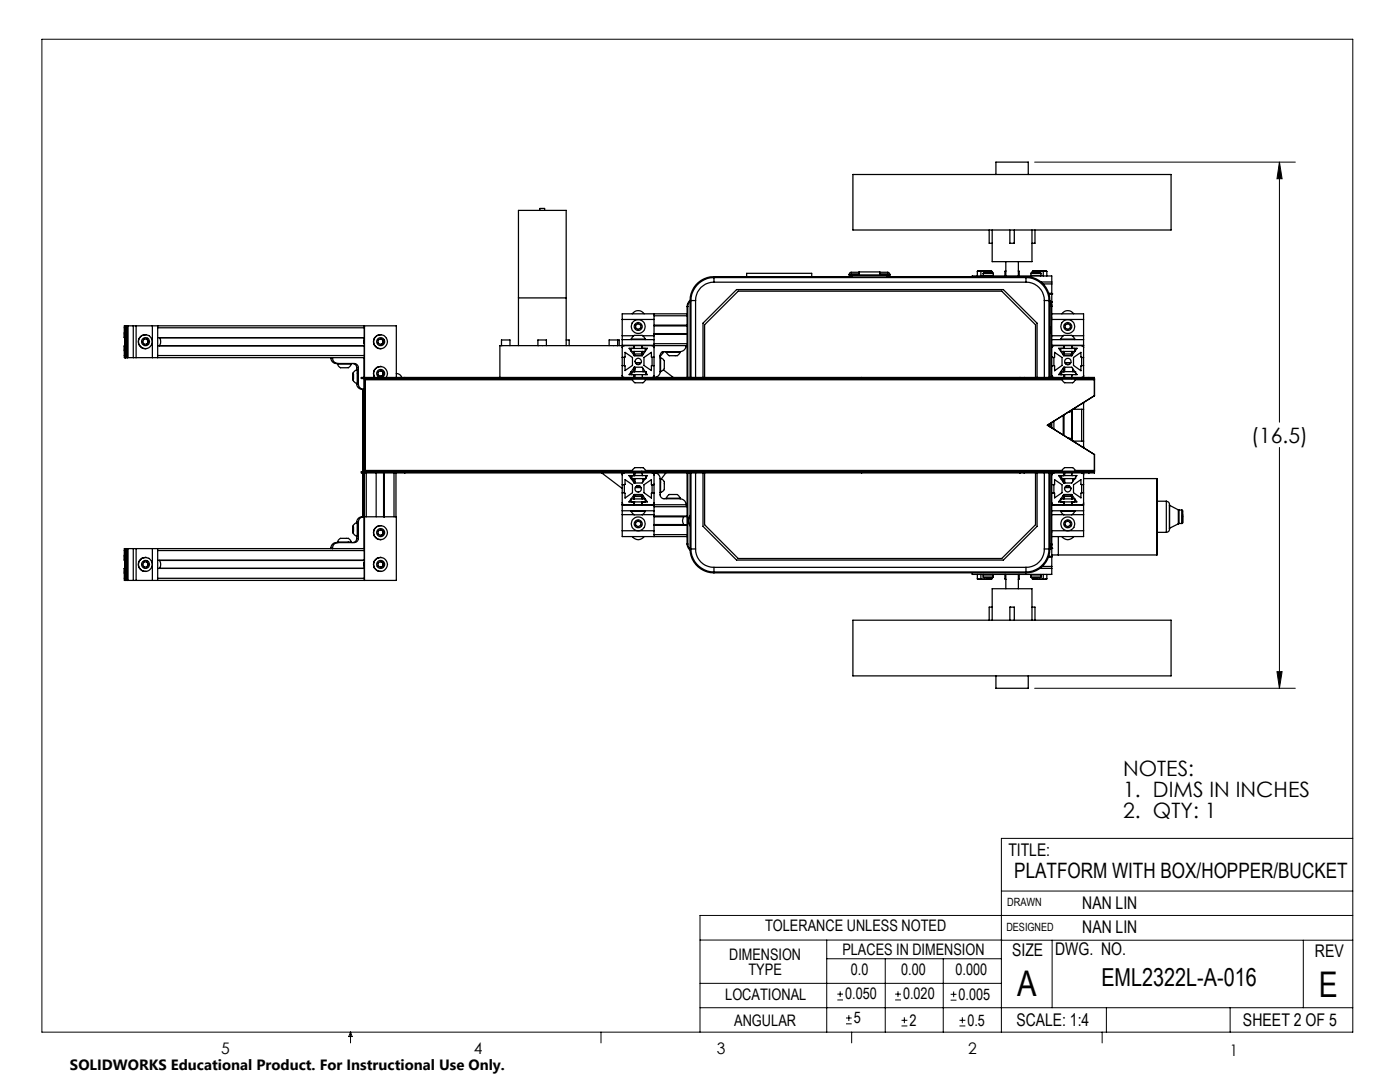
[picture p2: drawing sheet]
<svg xmlns="http://www.w3.org/2000/svg" width="279mm" height="216mm" viewBox="0 0 279 216" stroke-linecap="round" stroke-linejoin="round" font-family="sans-serif">
<g fill="none" stroke="#000" stroke-width=".2">
<path d="M8.4 7.8h261.6v198.2h-261.6zM206.5 32.3h52M255.3 32.3l.6 3.4h-1.1zM255.3 32.3v51.9M255.3 89.3v48M206.5 137.3h52M254.8 134h1.1l-.6 3.3zM199.8 177.8h70.2M270 167.3h-70.2v38.7M139.7 187.6h60.2M139.7 196.2h60.1M165 187.6v18.4"/>
<path d="M165 191.3h34.8M167.1 199.5h1.1M167.1 198.4h1.1M167.7 197.8v1.1M176.7 191.3v14.7M178.6 199.5h1.2M178.6 198.4h1.2M179.2 197.8v1.1M188.2 191.3v14.7M189.7 199.6h1.2M189.7 198.4h1.2M190.3 197.8v1.2"/>
<path d="M199.8 187.6h70.2M210 187.6v13.5M260.1 187.6v13.5M270 182.7h-130.3v23.3M70 206v2.1M70 206l.3 .8h-.7zM119.9 206v2.1M139.7 201.1h130.3M168.8 204.3h1.2M168.8 203.1h1.2M169.4 202.6v1.1M170 206v2.1"/>
<path d="M179.9 204.7h1.2M179.9 203.6h1.2M180.5 203v1.2M191.5 204.7h1.2M191.5 203.6h1.2M192.1 203v1.2M220 206v2.1M220.8 201.1v4.9M245.5 201.1v4.9"/>
</g>
<path d="M255.3 32.3l.6 3.4h-1.1zM254.8 134h1.1l-.6 3.3z" fill="#000"/>
<g fill="none" stroke="#000" stroke-width=".25">
<path d="M170.2 34.8h63.5v11.1h-63.5zM198.8 34.8v-2.5h6.4v2.5M103.5 59.4h9.5M107.7 42v-.4h1v.4M137.7 59.9l-.4 .7-.2 .6M137.7 60h1.1M137.7 60v15.3M138.8 60v15.3M142.5 56.3a3.6 3.6 0 0 0-3.7 3.7M142.5 55.2a4.7 4.7 0 0 0-4.8 4.8M142.5 55.2v1.1M142.5 56.3h62.3"/>
<path d="M142.5 55.2h27.2M149 55.2v-.7h13v.7M169.5 54.8l1.9 .1M169.7 55h.3M169.7 54.9v.4h.3M169.7 54.9h.1M169.9 54.6l-.1 .3M169.9 54.6h1.5M169.9 54.6v.3M170 55.3h7M170 55v.3M170 55h7"/>
<path d="M171.4 54.9v-.6h4.2v.6M171.4 54.3l-1.7 .1-.2 .3v.5M175.6 54.3h1.6l.4 .4v.5M175.6 54.6h1.5M177 55h.4M177 55v.3M177.1 54.6l.2 .3M177.1 54.6v.3M177.4 54.9v.4h-.4M177.4 54.9h.1M177.4 55.2h27.4M177.6 54.8l-6.2 .1"/>
<path d="M194 55.2v-.1h15.9v1.2M195.1 54.2v.9M195.4 54l.4 .2M195.4 54h1.1M195.4 54l-.3 .2M195.8 54.2v.9M196.2 55h2M196.2 54.5h2M196.2 54.5l.1-.1h1.8l.1 .1M196.2 54.5v.5M196.2 55l.1 .1M196.5 54l.7 .2"/>
<path d="M196.5 54h1.1M196.5 54l-.7 .2M197.2 54.2v.2M197.4 45.9v2.6h.6M197.6 54l-.4 .2M197.6 54l.3 .2M197.9 54.2v.2M198 45.9v6.3h8v-6.3M198.2 54.5v.5M198.2 55l-.1 .1M200.6 54.2v.9M200.7 54.1l-.1 .1"/>
<path d="M200.7 54l-.1 .2M200.7 52.2v2.9M201.5 45.9v2.6h.9v-2.6M203.2 54l.2 .2M203.2 52.2v2.9M203.2 54.1l.2 .1M203.4 54.2v.9M204.8 56.3a3.6 3.6 0 0 1 3.6 3.7M204.8 55.2a4.7 4.7 0 0 1 4.7 4.8M204.8 55.2v1.1M205.7 55h2.1M205.7 54.5h2.1"/>
<path d="M205.7 54.5l.1-.1h1.8l.2 .1M205.7 55l.1 .1M205.7 54.5v.5M206 54.2v.2M206.4 54l.4 .2M206.4 54h1.1M206.4 54l-.4 .2M206.6 45.9v2.6h-.6M206.8 54.2v.2M207.5 54l.7 .2M207.5 54h1.1M207.5 54l-.7 .2"/>
<path d="M207.8 55l-.2 .1M207.8 54.5v.5M207.8 56.3h2.1M208.2 54.2v.9M208.2 56.7h1.7M208.4 60h1.1M208.4 60v15.3M208.6 54l.3 .2M208.6 54l-.4 .2M208.9 54.2v.9M209.3 58.5h.6M209.3 58.6h.6"/>
<path d="M209.5 60v15.3M209.9 58.5v.1M209.9 56.3v.4M209.9 58.6h.1M209.9 56.7v1.8M209.9 58.6v1.7M24.8 67.3v.1M24.8 69v.1M24.8 67.3v-.9l.1 1M24.8 67.3h.1M24.8 69.1h.1M24.9 65.5h.1v1.5z"/>
<path d="M24.9 65v.1M24.9 70.8v.1M24.9 69h-.1v2.3l.7 .1M24.9 67.4l-.1 2.6v-.9M24.9 65.5h.1M24.9 67.6l.1 1.2zM24.9 65.1v.4M24.9 70.9v.5M24.9 69.3l.1 1.5h-.1zM24.9 70.9h.1M24.9 65.1h.1M25 65.5h.1"/>
<path d="M25 65v.1M25 67.4l.1-1v1M25 69l.1 1 .1-1M25 70.8v.1M25 65.1v.4M25 67.4v1.6M25 70.9v.5M25 67.4h.2M25 69h.2M25.1 65l.1 .4M25.2 70.9l-.1 .5M25.2 65v6.4"/>
<path d="M25.3 67.4v1.6zM25.5 65v6.4M25.5 65h-.7v2.4h.1M25.5 65h1.1M25.5 71.4h1.1M26.6 65h.6M26.6 71.4h.6M26.6 65v6.4M27.2 71.4h3.2M27.2 65h3.2M27.2 65v6.4M29 69.6h.1"/>
<path d="M29 66.8h.1M29 66.8a1.39 1.39 0 0 0-1.4 1.4 1.39 1.39 0 0 0 1.4 1.4M29.3 67.7h-.5l-.3 .5 .3 .5h.5M29.3 67.7l.3 .5M29.6 68.2h.1M29.6 68.2l-.3 .5M30.4 65h1.1M30.4 71.4h1.1M30.4 65v6.4M31.5 65v6.4M31.5 71.4h41.2M31.5 67.4h41.2"/>
<path d="M31.5 65h47.6v10.3M31.5 69h41.2M31.5 70.9h41.2M31.5 65.4h41.2M31.8 67.4l.1 .1a1.48 1.48 0 0 1-.1 1.5M31.8 69h40.9M66 71.4a1.14 1.14 0 0 0 1.2 1.1h3.5a.85 .85 0 0 1 .8 .8M66 71.4h.4M66 71.4h.1M66.4 71.4a1.09 1.09 0 0 0 1.1 1.1M66.4 71.4h.1M67.3 72.6l.2 .4a.94 .94 0 0 0 1.1 .4 1.03 1.03 0 0 0 1.3-.3l.2-.5"/>
<path d="M67.3 72.6h2.8M67.3 72.5v.1M70.1 72.5v.1M70.4 72.5a.85 .85 0 0 1 .8 .8M70.5 74.9h.1M70.5 74.9v-.3v1.1v-.2M70.5 75.5h.1M70.5 74.4v1.6zM71.2 76.6a1.28 1.28 0 0 0 1.7 1.1M71.2 76.6h.3M71.2 73.3v.5M71.2 76.5v.1"/>
<path d="M71.2 73.3h.3M71.2 73.8l.1 2.7-.8-.5M71.2 73.8l-.7 .6M71.2 73.8a2.3 2.3 0 0 1 .2 1.7l-.1 1.1M71.5 76.6a1.14 1.14 0 0 0 1.1 1.1M71.5 73.3v3.3M72.4 77.7v16.4M72.5 77.7v16.4M72.6 77.7v16.4M72.7 67.9v.6M72.7 67.8v.8M72.7 65v10.3"/>
<path d="M72.7 75.5v18.6M72.7 75.5v2.2M72.9 75.5v.3M72.9 75.8h53.3M72.9 75.8v18.1M75.9 75.3a.8 .8 0 0 1-.6-1.2 .8 .8 0 0 1 1.3 0 .8 .8 0 0 1-.5 1.2M75.9 73.1h.1M75.9 69.6h.1M75.9 66.8h.1M75.9 73.1a1.42 1.42 0 0 1 1.2 2.2M75.9 73.1a1.39 1.39 0 0 0-1.1 2.2M75.9 66.8a1.39 1.39 0 0 0-1.4 1.4 1.39 1.39 0 0 0 1.4 1.4"/>
<path d="M76 74l.4 .2M76 67.6l.4 .3M76.4 74.2h.1M76.4 74.8l-.4 .3M76.4 74.8h.1M76.4 67.9l.1 .6M76.4 74.2v.6M76.4 67.9h.1M76.5 74.2l-.5-.3-.5 .3v.6l.5 .3 .5-.3M76.5 67.9v.6M76.5 74.2v.6M76.5 67.9l-.5-.3-.5 .3v.6l.5 .3"/>
<path d="M76.5 68.5l-.5 .3M79.1 74.5l.6 .2 .5 .6M80.8 75.3v.2M100.1 69h37M100.1 69h-.3v6.3M100.1 69v-1.2h1.7v1.2M103.5 69v-27h9.5v27M107.4 69v-1.2h1.6v1.2M113 67.8h.6v1.2M123.3 67.8h-1.7v1.2M123.3 67.8h.3v1.2M123.3 67.8v1.2"/>
<path d="M124.2 71.3h.5v-1l1.5 1v1.6l-1.5 1v-.9h-.5M124.2 74.9l.2 .3 .2 .1M124.2 67.8v1.1M124.2 67v.8M124.2 63.7v3.3M124.2 68.9v6.4M124.2 67h2.3M124.2 68.9h6.3M124.2 67.8h6.3M124.2 63.7h6.3M124.6 69h-.2l-.2 .4M124.6 71.3v1.7"/>
<path d="M126 67.7l.2-.4a.92 .92 0 0 1 1.2-.4 1.1 1.1 0 0 1 1.4 .8M126 70.1v-.6h2.8v.6M126 70.1h2.8M126 74.2h.1M126 67.7h2.8M126 67.7v.1M126 74.2v.6M126.1 75.6l.2 .4a.92 .92 0 0 0 1.2 .4 1.1 1.1 0 0 0 1.4-.8M126.1 74.8h2.8M126.1 74.2h2.8v.6M126.1 75.6h2.8M126.1 74.2v.6"/>
<path d="M126.1 75.5v.1M126.2 62.6a1.42 1.42 0 0 1 2.4 0M126.5 74.8v.1M126.5 69.5h-.9l1 1.5M126.5 69.5h.1M126.5 70.1v.7M126.5 73.4v.8M126.5 69.4v.1M126.5 75.2v.1M126.5 69v.5M126.5 70.1v.8M126.5 73.3v.9"/>
<path d="M126.5 74.8v.5M126.6 70.6h1.6l-.2 .3h-1.2zM126.6 69v.5M126.6 70.1v.9M126.6 73.3v.9M126.6 74.8v.5M126.6 73.3l-1 1.5h.5M126.6 71h1.6M126.6 73.3h1.6l.6 .9M126.7 73.3v.9h-.7M126.7 73.4l-.1 .3h.1M126.7 74.8v.5"/>
<path d="M126.9 64.9l.5-.3 .5 .3v.5l-.5 .3-.5-.3zM127.1 72.7h.6M128 72.4l-1.2 .1M128.2 70.1v.9M128.2 69.4l.1 .1M128.2 69v.5M128.2 67h2.3M128.3 74.8v.5M128.3 74.2h.5M128.3 69.5h.9l-1 1.5M128.3 69.5h.1M128.3 70.1v.7"/>
<path d="M128.3 73.5v.7M128.8 74.2h.1M128.8 67.7v.1M128.8 75.8h83.1M128.9 75.5v.1M128.9 74.4l.3 .4h-.3M130.1 71.3h-.1v-1l-1.5 1v1.6l1.5 1v-.9h.1M130.1 73h.4M130.1 71.3h.4M130.1 69l.3 .1 .1 .3M130.1 71.3v1.7M130.5 74.9l-.1 .3-.3 .1"/>
<path d="M130.5 67.8v1.1M130.5 67v.8M130.5 62.6v1.1M130.5 63.7v3.3M130.5 68.9v6.4M130.5 65h6.6M130.5 66.6h6.6M130.5 64.9h6.6M130.5 66.7h6.6M130.5 68.6h6.6M130.5 63h6.6M131.7 74.2a1.14 1.14 0 0 1-1.1 1.1"/>
<path d="M131.7 74.2h.1M131.7 71.4h.1M131.8 71.4l.4 .1a.92 .92 0 0 1 .4 1.1 1.03 1.03 0 0 1-.3 1.3l-.5 .3M131.8 71.4v2.8M132.1 70.3l.2 .1M132.4 73.8l2 1.5M132.5 70.2l-.8 1M132.5 70.2a.78 .78 0 0 0-.8 .7v3.3M132.5 70.2h3.2M133 70.3l.1 .3a.91 .91 0 0 0 1.1 .4 1.03 1.03 0 0 0 1.3-.3l.2-.4M133 70.3h2.7M133 70.2v.1"/>
<path d="M135.7 70.2v.1M136.9 69a1.14 1.14 0 0 1-1.2 1.2M137.1 61.2h.2M137.1 62.6h-12.9v1.1M137.1 61.2v14.1M137.3 61.2v14.1M137.7 60.1l-.3 .5-.1 .6M137.9 75.3v-15.3a4.6 4.6 0 0 1 4.6-4.6h62.3a4.6 4.6 0 0 1 4.5 4.6v15.3M140.3 75.3v-10.8l6.7-6.7h53.2l6.8 6.7v10.8M140.6 75.3v-10.5l6.7-6.7h52.6l6.8 6.7v10.5M171.9 75.3v.2M203.6 75.3v.2"/>
<path d="M204.4 75.3v.2M209.5 65.2l.2 .7-.2 .6M209.5 60.1l.4 .8v.3h-.1M209.5 60.3l.3 .9M209.6 60.3h.3M209.6 60.2h.3M209.7 60.4h.2M209.8 61.2v14.1M209.9 74.9l.2 .3 .2 .1M209.9 71.2l.6 .1v-1l1.4 1v1.6l-1.4 1.1v-1l-.6 .1M209.9 67.8v1.1M209.9 67v.8"/>
<path d="M209.9 60.4v3.3M209.9 62.6h6.4v1.1M209.9 60.3v.1M209.9 67h2.3M209.9 69h6.4M209.9 63.7v3.3M209.9 68.9v6.4M209.9 68.9h6.4M209.9 67.8h6.4M209.9 63.7h6.4M210.3 69h-.2l-.2 .4M210.3 71.3v1.7"/>
<path d="M211.7 67.7l.2-.4a.92 .92 0 0 1 1.2-.4 1.1 1.1 0 0 1 1.4 .8M211.7 70.1v-.6h2.8v.6h-2.8M211.7 67.7h2.8M211.7 67.7v.1M211.9 75.6l.2 .4a.9 .9 0 0 0 1.1 .4 1.07 1.07 0 0 0 1.5-.8M211.9 75.6h2.8M211.9 75.5v.1M211.9 62.6a1.42 1.42 0 0 1 2.4 0M212.2 74.8l.1 .1M212.2 74.8h1.8M212.2 69.5h-.9l1 1.5M212.2 69.5h.1"/>
<path d="M212.2 70.1v.7M212.2 73.5v.7M212.3 69.5h.1M212.3 70.1v.8M212.3 73.3v.9M212.3 74.8h.1M212.3 73.3h1.6l1 1.5h-.9l-.1 .5M212.3 69.4l-.1 .1M212.3 70.6h1.6l-.2 .3h-1.2zM212.3 69v.5M212.3 70.1v.9M212.3 74.8v.5"/>
<path d="M212.3 73.3l-1 1.5h.9M212.3 71h1.6M212.5 73.3v.9h-.8M212.5 73.3l-.2 .4h.2M212.5 74.8v.5M212.6 64.9l.5-.3 .5 .3v.5l-.5 .3-.5-.3zM212.8 72.7h.6M213.7 72.4h-1l-.1 .1M213.9 69v.5M213.9 70.1v.9M213.9 75.3v.2M213.9 69.4l1 .1-1 1.5"/>
<path d="M214 67h2.3M214 69.5h.1M214 70.1v.7M214.1 73.5v.7h.4M214.5 74.2h-2.6v.6h-.2v-.6M214.5 74.2h.1M214.5 67.7v.1M214.6 75.8h3.8M214.7 74.4v.4M214.7 75.5v.1M215.9 69l.3 .1 .1 .3M215.9 71.3v1.7"/>
<path d="M216.3 74.9l-.1 .2-.3 .2M216.3 71.3h-.5l-.1-1-1.5 1v1.6l1.5 1.1v-1h.6M216.3 67.8v1.1M216.3 67v.8M216.3 63.7v3.3M216.3 68.9v6.4M217.3 75.3v.2M218.4 75.5v3.5M218.4 75.3v.5M218.4 75.3h-146.3v.2h146.3M218.4 75.3v.2M218.4 79l-9.4 5.8"/>
<path d="M218.4 79h.1M218.4 75.8v3.2M72.4 94.4v8.7M72.5 94.4v8.7M72.6 94.4v8.7M72.7 94.4v21.4M72.9 93.9v.2M72.9 93.9h53.3M73.1 94.4v8.7M75.1 94.4v8.7M76.6 94.4v8.7M76.7 94.4v8.7"/>
<path d="M78.6 94.4v8.7M79 94.4v8.7M80.8 94.1v.3M120.1 94.4l4.1 3.1M124.2 96.7h.5v-1l1.5 1v1.6l-1.5 1.1v-1h-.5M124.2 94.4v6.4M124.6 94.4h-.2l-.2 .4M124.6 96.7v1.7M126.1 94l.3-.4a.93 .93 0 0 1 1.2-.3 1.08 1.08 0 0 1 1.3 .7M126.1 94.9h2.8M126.1 94.9v.6h2.8v-.6M126.1 94.9h-.1v.6h.7"/>
<path d="M126.1 94h2.8M126.1 94v.1M126.1 94.9h-.6l1.1 1.5M126.5 94.9h.1M126.5 95.5v.7M126.5 98.8v.8M126.5 94.8l-.1 .1M126.5 94.4v.5M126.5 95.5v.9M126.5 98.7v.9M126.6 98.7l-1.1 1.5 1 .1M126.6 94.4v.5"/>
<path d="M126.6 95.5v.9M126.6 98.7v.9M126.6 98.7h1.6M126.7 96h-.1l.1 .3M126.7 94.4v.5M126.7 95.5v.9M126.8 98.7h1.2l.2 .4h-1.6zM126.8 97.2l1.2 .1M127 97h.7M128.2 94.4l.1 .5M128.2 98.7v.9M128.2 98.7l1 1.5h-.9"/>
<path d="M128.3 95.5h.5M128.3 98.9v.7M128.3 95.5v.7M128.8 99.6h-2.8v.6h2.8v-.6M128.8 95.5l-.6 .9h-1.6M128.8 93.9h83.1M128.9 94v.1M128.9 94.9h.3l-.3 .4M130.1 94.4l.4 .1v.3M130.1 96.7v1.7M130.5 96.6l-.5 .1v-1l-1.5 1v1.6l1.5 1.1v-1h.5v.1M130.5 94.4v7.5"/>
<path d="M130.6 94.4a1.09 1.09 0 0 1 1.1 1.1v3.2a.85 .85 0 0 0 .8 .8h3.2M131.7 98.3h.1M131.7 95.5h.1M131.8 95.5l.4 .2a.92 .92 0 0 1 .4 1.1 1.03 1.03 0 0 1-.3 1.2l-.5 .3M131.8 95.5v2.8M132.9 94.4l-.9 1.2M133 99.4l.1-.3a.86 .86 0 0 1 1.1-.4 1.03 1.03 0 0 1 1.3 .3l.2 .4M133 99.4h2.7M133 99.4v.1M135.7 99.5a1.15 1.15 0 0 1 1.2 1.2M135.7 99.4v.1M137.1 94.4v14.1"/>
<path d="M137.3 94.4v14.1M137.7 94.4v15.1M137.9 94.4v15.1a4.6 4.6 0 0 0 4.6 4.6h62.3a4.6 4.6 0 0 0 4.5-4.6v-15.1M138.8 94.4v15.1M140.3 94.4v10.6l6.7 6.8h53.2l6.8-6.8v-10.6M140.6 94.4v10.3l6.7 6.7h52.6l6.8-6.7v-10.3M171.9 94.1v.3M203.6 94.1v.3M204.4 94.1v.3M208.4 94.4v15.1M209 84.8l9.4 5.9M209.3 84.7v.3"/>
<path d="M209.5 84.5v.7M209.5 94.4v15.1M209.8 84.3v1M209.8 94.4v14.1M209.9 84.3v1.1M209.9 94.4v6.4M209.9 98.4h.5M209.9 96.7h.5M210.3 94.4h-.2l-.2 .4M210.3 84v1.6M210.3 96.7v1.7M210.4 96.7h.1v-1l1.4 1v1.6l-1.4 1v-.9h-.1"/>
<path d="M211.7 95.5h.8M211.7 99.6h2.8v.6h-2.8zM211.9 94l.2-.4a.75 .75 0 0 1 1-.3 1.15 1.15 0 0 1 1.3 .3l.3 .4M211.9 94.9h-.2v.6M211.9 94.9v.6h2.6M211.9 94h2.8M211.9 94v.1M212.2 94.9h1.8M212.2 94.9h-.9l1 1.5M212.2 82.9v3.9M212.2 95.5v.7M212.2 98.8v.8"/>
<path d="M212.3 94.8l-.1 .1M212.3 82.8v4.1M212.3 94.4v.5M212.3 95.5v.8M212.3 98.7v.9M212.3 95.5v.9M212.3 98.7l-1 1.5h.9M212.3 98.7h1.6M212.5 96h-.2l.2 .3M212.5 98.7h1.2l.2 .4h-1.6zM212.5 94.4v.5M212.5 95.5v.9"/>
<path d="M212.6 97.2l.1 .1h1M212.7 97h.8M213.1 82.3l.8-.2v5.5l-.8-.2M213.9 94.1v.3M213.9 98.7v.9M213.9 98.7l1 1.5h-.9M213.9 94.4l.1 .5M213.9 81.8v6.1M214 94.9h.9l-1 1.5h-1.6M214 81.7v6.2M214 98.8v.8M214.1 95.5h.4"/>
<path d="M214.1 95.5v.6M214.1 81.7h2.2M214.1 88h2.2M214.5 95.5h.1M214.6 93.9h3.8M214.7 94v.1M214.7 94.9v.3M215.9 94.4l.3 .1 .1 .3M215.9 81.7v6.3M215.9 96.7v1.7M215.9 80.5h.4M215.9 89.1h.4"/>
<path d="M216.3 96.7h-.6v-1l-1.5 1v1.6l1.5 1v-.9h.6M216.3 80.5v1.2M216.3 88v1.1M216.3 95.5h14.6M216.3 80.3v.2M216.3 81.7v6.3M216.3 89.1v.3M216.3 94.4v6.4M217.3 94.1v.3M218.4 94.1h-146.3v.3h146.3M218.4 94.1v.3M218.4 93.9v.5"/>
<path d="M218.4 90.7v3.4M218.4 90.7v3.2M24.8 113.4v.1M24.8 111.7v.1M24.8 111.7v-.9l.1 1M24.8 113.5h.1M24.8 111.7h.1M24.9 110h.1v1.5zM24.9 115.3h.1M24.9 113.4h-.1v2.4h.7M24.9 113.4l-.1 1v-.9M24.9 111.8v1.6"/>
<path d="M24.9 109.9v.1M24.9 115.7v.1M24.9 112l.1 1.2zM24.9 109.5v.4M24.9 115.3v.4M24.9 113.8l.1 1.5h-.1zM24.9 115.7h.1M24.9 109.9h.1M25 109.9v.1M25 113.4l.1 1v-1M25 115.7v.1M25 115.3h.1"/>
<path d="M25 109.5v.4M25 111.8v1.6M25 115.3v.4M25 111.8h.2M25 113.4h.2M25.1 109.5l.1 .4M25.1 111.8v-1l-.1 1M25.2 115.4l-.1 .4M25.2 109.5v6.3M25.3 111.8v1.7zM25.5 109.5v6.3M25.5 109.5h-.7v2.3h.1"/>
<path d="M25.5 109.5h1.1M25.5 115.8h1.1M26.6 109.5h.6M26.6 115.8h.6M26.6 109.5v6.3M27.2 109.5h3.2M27.2 115.8h3.2M27.2 109.5v6.3M29 114h.1M29 111.2h.1M29 111.2a1.39 1.39 0 0 0-1.4 1.4 1.39 1.39 0 0 0 1.4 1.4M29.3 112.1h-.5l-.3 .5 .3 .5h.5"/>
<path d="M29.3 112.1l.3 .5M29.6 112.6h.1M29.6 112.6l-.3 .5M30.4 109.5h1.1M30.4 115.8h1.1M30.4 109.5v6.3M31.5 109.5v6.3M31.5 109.5h41.2M31.5 111.8h41.2M31.5 113.4h41.2M31.5 115.4h41.2M31.5 109.9h41.2"/>
<path d="M31.8 111.8l.1 .1a1.41 1.41 0 0 1-.1 1.5M66 109.4h.4M66 109.4v.1M66.4 109.4v.1M67.3 108.2l.2-.4a.94 .94 0 0 1 1.1-.4 1.03 1.03 0 0 1 1.3 .3l.2 .5M67.3 108.2h2.8M67.3 108.2v.1M67.5 108.3a1.09 1.09 0 0 0-1.1 1.1M70.1 108.2v.1M70.5 106.4l.7 .6M70.5 104.8l.7-.6v2.8M70.5 105.3v-.2v1.1v-.3"/>
<path d="M70.5 105.3h.1M70.5 105.9h.1M70.5 104.8v1.6zM71.2 107.5a.85 .85 0 0 1-.8 .8M71.2 104.2a1.09 1.09 0 0 1 1.1-1.1h6.8v12.7h-47.6M71.2 104.2h.3M71.2 107.5h.3M71.2 104.2v.1M71.2 107v.5M71.3 104.2l.1 2.4v.4h-.2M71.5 107.5a.85 .85 0 0 1-.8 .8h-3.5a1.14 1.14 0 0 0-1.2 1.1M71.5 104.2v3.3"/>
<path d="M72.6 103.1a1.09 1.09 0 0 0-1.1 1.1M72.7 112.3v.6M72.7 112.2v.8M72.7 103.1v12.7M74.7 113.3a1.38 1.38 0 0 0 1.2 .7M75.9 107.7h.1M75.9 104.9h.1M75.9 114h.1M75.9 111.2h.1M75.9 104.9a1.39 1.39 0 0 0-1.4 1.4 1.39 1.39 0 0 0 1.4 1.4M75.9 111.2a1.39 1.39 0 0 0-1.2 2.1M76 105.7l.4 .3"/>
<path d="M76 112.1l.4 .2M76.4 106v.6M76.4 112.3l.1 .6M76.4 106.6l-.4 .3M76.4 106.6h.1M76.4 106h.1M76.4 112.3h.1M76.5 106v.6M76.5 112.3v.6M76.5 106l-.5-.3-.5 .3v.6l.5 .3 .5-.3M76.5 112.3l-.5-.3-.5 .3v.6l.5 .3M76.5 112.9l-.5 .3"/>
<path d="M124.2 100.3l.2 .3 .2 .1M124.2 100.8v1.1M124.2 101.9v.8M124.2 105.9v1.2h12.9M124.2 102.7v3.2M124.2 100.7h12.9M124.2 105.9h6.3M124.2 101.9h6.3M124.2 102.7h2.3M126 102l.2 .3a.97 .97 0 0 0 1.2 .4 1.12 1.12 0 0 0 1.4-.7M126 102h2.8M126 101.9v.1"/>
<path d="M126.2 107.1a1.42 1.42 0 0 0 2.4 0M126.5 100.2h.1M126.5 100.2v.5M126.6 100.2v.5M126.9 104.2l.5-.2 .5 .2v.6l-.5 .3-.5-.3zM128.2 100.2v.5M128.2 102.7h2.3M128.3 100.2l-.1 .1M128.3 100.2h.1M128.8 101.9v.1M130.5 100.3v.2l-.4 .2M130.5 101.9v.8"/>
<path d="M130.5 105.9v1.2M130.5 102.7v3.2M130.5 104.7h6.6M130.5 103.1h6.6M130.5 104.8h6.6M130.5 103h6.6M130.5 106.7h6.6M130.5 101.1h6.6M136.5 103.1l-.1 .1a1.31 1.31 0 0 0 .1 1.5h-6M137.1 108.5h.2M137.1 108.5l.2 .6 .4 .7M137.3 108.5l.1 .6 .3 .5"/>
<path d="M137.7 102.8a1.91 1.91 0 0 0 0 2.2M137.7 109.5a4.7 4.7 0 0 0 4.8 4.8M137.7 109.5h1.1M138.8 109.5a3.6 3.6 0 0 0 3.7 3.7M142.5 113.2v1.1M142.5 113.2h62.3M142.5 114.3h62.3M195.1 115.5l.3 .1M195.1 114.6v.9M195.4 115.6h1.1M195.8 115.5l.7 .1M195.8 114.6v.9"/>
<path d="M195.8 115.5l-.4 .1M196.2 115.1l.1 .2h1.8l.1-.2M196.2 115.1h2M196.2 114.7h2M196.2 114.7v.4M196.3 114.6l-.1 .1M196.5 115.6h1.1M197.2 115.5l.4 .1M197.2 115.3v.2M197.2 115.5l-.7 .1M197.9 115.5l-.3 .1M197.9 115.3v.2"/>
<path d="M198.1 114.6l.1 .1M198.2 114.7v.4M200.6 115.5l.1 .1M200.6 114.6v.9M200.7 114.6v2.9M203.2 114.6v2.9M203.4 115.5l-.2 .1M203.4 114.6v.9M204.8 113.2v1.1M205.7 115.1l.1 .2h1.8l.2-.2M205.7 115.1h2.1M205.7 114.7h2.1"/>
<path d="M205.7 114.7v.4M205.8 114.6l-.1 .1M206 115.5l.4 .1M206 115.3v.2M206.4 115.6h1.1M206.8 115.5l.7 .1M206.8 115.5l-.4 .1M206.8 115.3v.2M207.5 115.6h1.1M207.6 113.4h2.3M207.6 114.6l.2 .1M207.8 114.7v.4"/>
<path d="M208 113h1.9M208.2 115.5l.4 .1M208.2 114.6v.9M208.2 115.5l-.7 .1M208.4 109.5a3.6 3.6 0 0 1-3.6 3.7M208.4 109.5h1.1M208.9 115.5l-.3 .1M208.9 114.6v.9M209.3 111.2h.6M209.3 111.1h.6M209.3 111h.6M209.5 109.5a4.7 4.7 0 0 1-4.7 4.8"/>
<path d="M209.6 109.4h.3M209.7 109.3h.2M209.8 108.5l.1 .3-.4 .8M209.8 108.5l-.3 .9M209.9 100.3l.2 .3 .2 .1M209.9 100.8v1.1M209.9 101.9v.8M209.9 105.9v3.4M209.9 109.3v.1M209.9 113v.4M209.9 111.1v.1M209.9 109.4h.1"/>
<path d="M209.9 110.7h21M209.9 102.7v3.2M209.9 109.4v1.7M209.9 111.2v1.8M209.9 113.4v1.2h-15.9v-.3M209.9 100.7l6.4 .1M209.9 105.9h6.4M209.9 101.9h6.4M209.9 102.7h2.3M211.2 107.1v3.6M211.7 102l.2 .3a.97 .97 0 0 0 1.2 .4 1.12 1.12 0 0 0 1.4-.7M211.7 102h2.8"/>
<path d="M211.7 101.9v.1M211.9 107.1a1.42 1.42 0 0 0 2.4 0M212.2 100.2l.1 .1M212.2 100.2h.1M212.3 100.6l-.1 .1M212.3 100.2v.5M212.6 104.2l.5-.2 .5 .2v.6l-.5 .3-.5-.3zM213.9 100.2v.5M213.9 100.6l.1 .1M214 102.7h2.3M214 100.2l-.1 .1M214 100.2h.1"/>
<path d="M214.5 101.9v.1M216.3 100.3l-.1 .2-.3 .2M216.3 100.8v1.1M216.3 101.9v.8M216.3 105.9v1.2h-6.4M216.3 102.7v3.2M230.9 100v-3.9v14v-3.9M230.9 100v-4.5v15.2v-4.5M230.9 106.2h1.9M230.9 100h1.9M232.8 100l.4 .2 .2 .4M232.8 100v6.2"/>
<path d="M233.4 105.7l-.1 .3-.5 .2M233.4 100.8v-.1v4.9v-.2M233.4 100.8v4.6M233.4 100.8l1.8 .9M235.2 101.7l.1 .1M235.2 104.5h.1M235.2 101.7v2.8l-1.8 .9M235.3 101.8v2.7M235.3 104.5h.6M235.3 101.8h.6M235.8 101.8l.2 .1v1.2M235.9 101.8v2.7"/>
<path d="M236 103.1v1.3l-.1 .1M236 102v2.3v-1.2M236 102.7v.4M170.2 123.8h63.5v11.1h-63.5zM198 121.1h-.6v2.7M198 123.8v-6.3h8v6.3M198.8 134.9v2.4h6.4v-2.4M201.5 123.8v-2.7h.9v2.7M206 121.1h.6v2.7"/>
<circle cx="29" cy="68.2" r="1.4"/>
<circle cx="29.1" cy="68.2" r=".8"/>
<circle cx="75.9" cy="68.2" r="1.39"/>
<circle cx="76" cy="68.2" r=".8"/>
<circle cx="127.4" cy="72.1" r=".63"/>
<circle cx="127.4" cy="65.1" r="1.4"/>
<circle cx="127.4" cy="65.1" r=".79"/>
<circle cx="213.1" cy="65.1" r="1.4"/>
<circle cx="213.1" cy="65.1" r=".79"/>
<circle cx="213.1" cy="72.1" r=".64"/>
<circle cx="127.4" cy="97.5" r=".64"/>
<circle cx="213.1" cy="97.5" r=".63"/>
<circle cx="29" cy="112.6" r="1.4"/>
<circle cx="29.1" cy="112.6" r=".8"/>
<circle cx="75.9" cy="106.3" r="1.39"/>
<circle cx="75.9" cy="112.6" r="1.39"/>
<circle cx="76" cy="106.3" r=".8"/>
<circle cx="76" cy="112.6" r=".8"/>
<circle cx="127.4" cy="104.5" r="1.4"/>
<circle cx="127.4" cy="104.5" r=".8"/>
<circle cx="213.1" cy="104.5" r="1.4"/>
<circle cx="213.1" cy="104.5" r=".8"/>
</g>
<g font-size="7.1">
<text x="203" y="198.7">A</text>
<text x="263.2" y="198.9">E</text>
</g>
<text font-size="4.9" x="219.8" y="196.7">EML2322L-A-016</text>
<g font-size="4.2">
<text x="249.7" y="88.3">(16.5)</text>
<text x="224.2" y="154.8">NOTES:</text>
<text x="224.2" y="158.9">1. DIMS IN INCHES</text>
<text x="224.2" y="163.1">2. QTY: 1</text>
<text x="202.4" y="175.1">PLATFORM WITH BOX/HOPPER/BUCKET</text>
</g>
<g font-size="3.5">
<text x="201.2" y="170.7">TITLE:</text>
<text x="216" y="181.4">NAN LIN</text>
<text x="202" y="190.7">SIZE</text>
<text x="210.6" y="190.6">DWG. NO.</text>
<text x="216" y="186.2">NAN LIN</text>
<text x="262.4" y="190.9">REV</text>
<text x="202.9" y="204.6">SCALE: 1:4</text>
<text x="248.1" y="204.6">SHEET 2 OF 5</text>
</g>
<g font-size="3.2">
<text x="152.7" y="185.7">TOLERANCE UNLESS NOTED</text>
<text x="145.5" y="191.5">DIMENSION</text>
<text x="168.1" y="190.5">PLACES IN DIMENSION</text>
<text x="149.4" y="194.6">TYPE</text>
<text x="169.8" y="194.6">0.0</text>
<text x="179.8" y="194.6">0.00</text>
<text x="190.7" y="194.6">0.000</text>
<text x="144.7" y="199.6">LOCATIONAL</text>
<text x="168.7" y="199.4">0.050</text>
<text x="180.2" y="199.4">0.020</text>
<text x="191.3" y="199.5">0.005</text>
<text x="146.5" y="204.6">ANGULAR</text>
<text x="170.4" y="204.2">5</text>
<text x="181.5" y="204.6">2</text>
<text x="193.1" y="204.6">0.5</text>
<text x="44.2" y="210.4">5</text>
<text x="94.6" y="210.3">4</text>
<text x="143.1" y="210.4">3</text>
<text x="193.2" y="210.3">2</text>
<text x="245.4" y="210.6">1</text>
</g>
<text font-size="3" x="14" y="213.5">SOLIDWORKS Educational Product. For Instructional Use Only.</text>
<g font-size="2.3">
<text x="200.8" y="185.7">DESIGNED</text>
<text x="201" y="180.9">DRAWN</text>
</g>
</svg>
